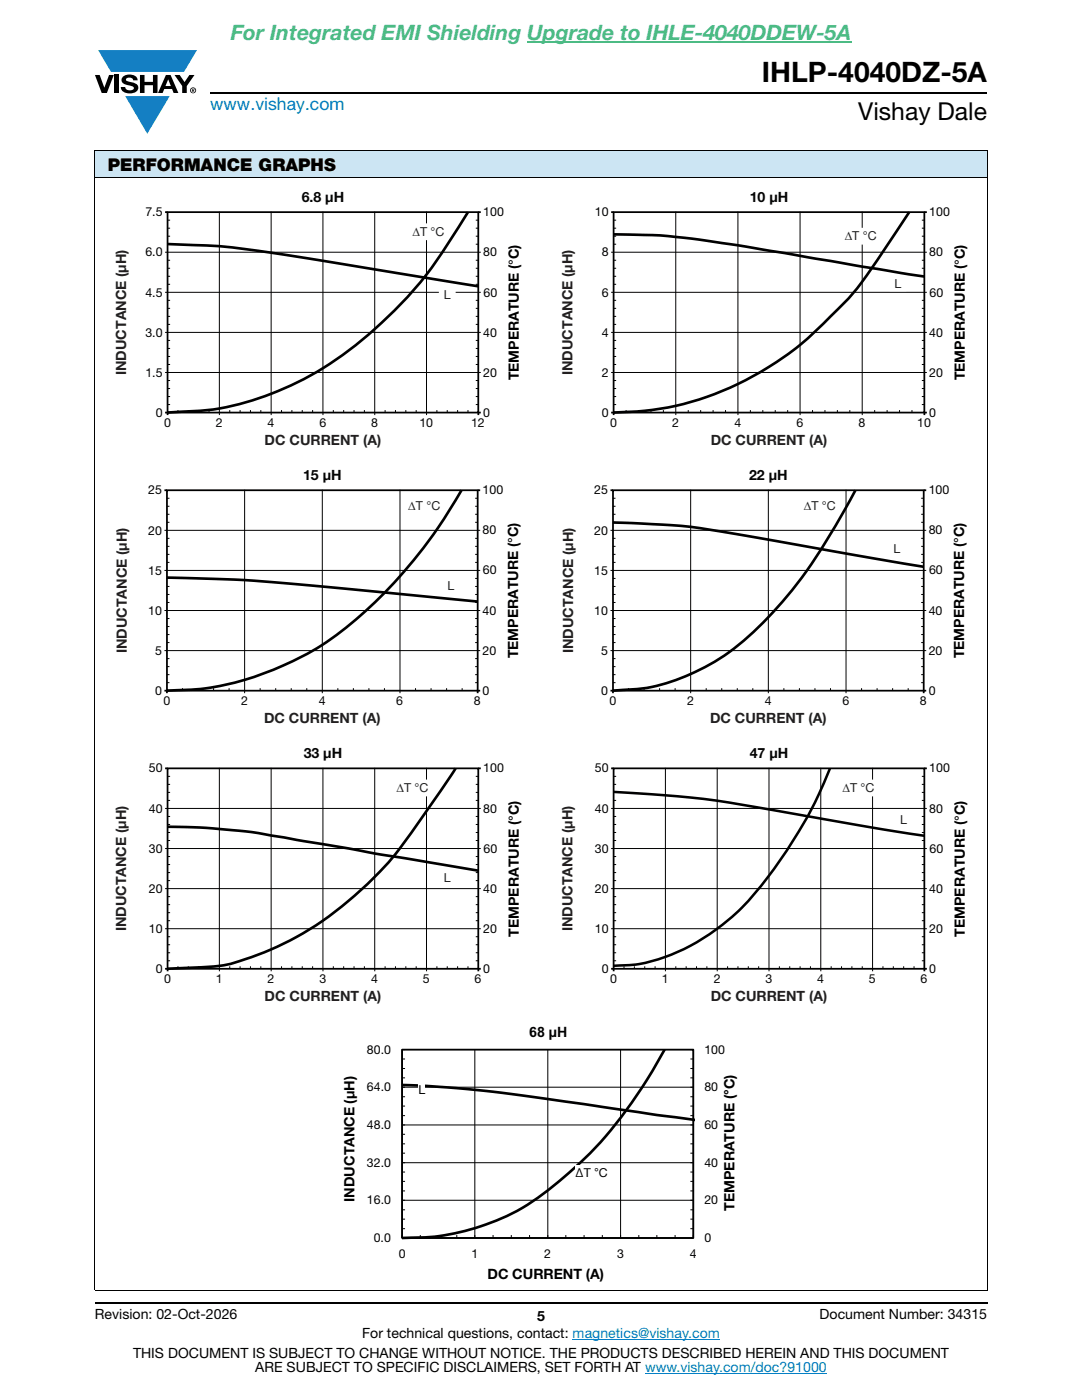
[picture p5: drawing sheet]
<svg xmlns="http://www.w3.org/2000/svg" width="216mm" height="279mm" viewBox="0 0 216 279" stroke-linecap="round" stroke-linejoin="round" font-family="sans-serif">
<g fill="#147fc3">
<path d="M19.6 10h19.7l-2.6 4.3h-1.1h-13.5z"/>
<path d="M25 19.2h8.9l-4.5 7.5z"/>
</g>
<g fill="#000">
<path d="M18.9 15h1l.9 2.5 1-2.5h.9l-1.4 3.6h-1zM22.9 15h.9v3.6h-.9zM24.6 15.3a2.1 2.1 0 0 1 2.8 .3l.1 .4h-.9a.79 .79 0 0 0-.7-.5 .79 .79 0 0 0-.8 .4l.3 .3 1 .2a1.08 1.08 0 0 1 1.2 1 1.08 1.08 0 0 1-1.1 1.2 1.73 1.73 0 0 1-2.4-1.2h.9a.96 .96 0 0 0 .8 .6 .96 .96 0 0 0 .9-.4 1.31 1.31 0 0 0-1.2-.6 1.03 1.03 0 0 1-1.1-.6 1.03 1.03 0 0 1 .2-1.1zM27.9 15h.9v1.3h1.7v-1.3h.9v3.6h-.9v-1.6h-1.7v1.6h-.9zM34.8 15h1.1l.9 1.4 1-1.4h1l-1.5 2.2v1.4h-.9v-1.4z"/>
<path d="M33.6 15.9l.5 1.3h-1.1zM33.1 15l-1.6 3.6h1l.3-.8h1.5l.3 .8h1l-1.6-3.6z"/>
<path d="M38.4 17.8h.2v.2h-.2zM38.3 17.7v.7h.1v-.3l.4 .3-.2-.3 .2-.2-.1-.2z"/>
<path d="M38.1 18a.46 .46 0 0 1 .9 0 .46 .46 0 0 1-.9 0zM37.9 18a.6 .6 0 0 0 1.2 0 .6 .6 0 0 0-1.2 0z"/>
</g>
<path d="M42 18.6h155M18.9 260h178.1" fill="none" stroke="#000" stroke-width=".36"/>
<path d="M105.2 8.3h64.7" fill="none" stroke="#4cbb84" stroke-width=".21"/>
<path d="M114.3 267.3h29.3M128.7 274h36.3" fill="none" stroke="#007ec4" stroke-width=".2"/>
<path d="M18.9 30h178.1v5.5h-178.1z" fill="#cce5f3"/>
<g fill="none" stroke="#000" stroke-width=".2">
<path d="M18.9 30h178.1M18.9 35.5h178.1M18.9 30.1v227.3M197 30.1v227.3M32.9 50.3h63M32.9 58.3h63M33.4 59.9h.5M33.4 51.9h.5M33.4 53.5h.5M33.4 55.1h.5M33.4 56.7h.5M33.4 43.9h.5"/>
<path d="M33.4 45.5h.5M33.4 47.1h.5M33.4 48.7h.5M43.8 42.3v40M54.1 42.3v40M64.4 42.3v40M74.8 42.3v40M85.1 42.3v40M94.9 59.9h.5M94.9 51.9h.5M94.9 53.5h.5M94.9 55.1h.5"/>
<path d="M94.9 56.7h.5M94.9 43.9h.5M94.9 45.5h.5M94.9 47.1h.5M94.9 48.7h.5M32.9 66.3h63M32.9 74.3h63M33.4 61.5h.5M33.4 63.1h.5M33.4 64.7h.5M33.4 67.9h.5M33.4 69.5h.5"/>
<path d="M33.4 71.1h.5M33.4 72.7h.5M33.4 75.9h.5M33.4 77.5h.5M33.4 79.1h.5M94.9 61.5h.5M94.9 63.1h.5M94.9 64.7h.5M94.9 67.9h.5M94.9 69.5h.5M94.9 71.1h.5M94.9 72.7h.5"/>
<path d="M94.9 75.9h.5M94.9 77.5h.5M94.9 79.1h.5M33.4 80.7h.5M94.9 80.7h.5M18.9 257.5h178.1"/>
</g>
<path d="M32.9 42.3h.5M95.4 42.3h.5M32.9 82.3h.5M95.4 82.3h.5" fill="none" stroke="#000" stroke-width=".35"/>
<path d="M87.7 57.4h3v3h-3z" fill="#fff"/>
<path d="M87.7 57.4h3v3h-3z" fill="none" stroke="#fff" stroke-width=".35"/>
<path d="M81.7 44.8h7.5v3h-7.5z" fill="#fff"/>
<path d="M81.7 44.8h7.5v3h-7.5z" fill="none" stroke="#fff" stroke-width=".35"/>
<path d="M33.4 42.3h62v40h-62zM121.9 42.3h.5M184.4 42.3h.5M33.4 82.3v.5M95.4 82.3v.5M121.9 82.3h.5M184.4 82.3h.5" fill="none" stroke="#000" stroke-width=".35"/>
<g fill="none" stroke="#000" stroke-width=".2">
<path d="M121.9 50.3h63M121.9 58.3h63M122.4 59.9h.5M122.4 51.9h.5M122.4 53.5h.5M122.4 55.1h.5M122.4 56.7h.5M122.4 43.9h.5M122.4 45.5h.5M122.4 47.1h.5M122.4 48.7h.5M134.8 42.3v40"/>
<path d="M147.2 42.3v40M159.6 42.3v40M172 42.3v40M183.9 59.9h.5M183.9 51.9h.5M183.9 53.5h.5M183.9 55.1h.5M183.9 56.7h.5M183.9 43.9h.5M183.9 45.5h.5M183.9 47.1h.5M183.9 48.7h.5"/>
<path d="M121.9 66.3h63M121.9 74.3h63M122.4 61.5h.5M122.4 63.1h.5M122.4 64.7h.5M122.4 67.9h.5M122.4 69.5h.5M122.4 71.1h.5M122.4 72.7h.5M122.4 75.9h.5M122.4 77.5h.5M122.4 79.1h.5"/>
<path d="M183.9 61.5h.5M183.9 63.1h.5M183.9 64.7h.5M183.9 67.9h.5M183.9 69.5h.5M183.9 71.1h.5M183.9 72.7h.5M183.9 75.9h.5M183.9 77.5h.5M183.9 79.1h.5M35.5 81.8v.5M37.6 81.8v.5"/>
<path d="M39.6 81.8v.5M41.7 81.8v.5M43.8 82.3v.5M45.8 81.8v.5M47.9 81.8v.5M50 81.8v.5M52 81.8v.5M54.1 82.3v.5M56.2 81.8v.5M58.2 81.8v.5M60.3 81.8v.5M62.4 81.8v.5"/>
<path d="M64.4 82.3v.5M66.5 81.8v.5M68.6 81.8v.5M70.6 81.8v.5M72.7 81.8v.5M74.8 82.3v.5M76.8 81.8v.5M78.9 81.8v.5M81 81.8v.5M83 81.8v.5M85.1 82.3v.5M87.2 81.8v.5"/>
<path d="M89.2 81.8v.5M91.3 81.8v.5M93.4 81.8v.5M122.4 80.7h.5M183.9 80.7h.5"/>
</g>
<path d="M33.4 48.7l2.2 .1a162.9 162.9 0 0 1 25.9 2.8l33.9 5.5M93.4 42.3a106.1 106.1 0 0 1-12.5 17.4 73.4 73.4 0 0 1-24.8 18.1 52.1 52.1 0 0 1-21.6 4.5h-1.1" fill="none" stroke="#000" stroke-width=".53"/>
<path d="M177.7 54.9h3v3h-3z" fill="#fff"/>
<path d="M177.7 54.9h3v3h-3z" fill="none" stroke="#fff" stroke-width=".35"/>
<path d="M168 45.6h7.5v3h-7.5z" fill="#fff"/>
<path d="M168 45.6h7.5v3h-7.5z" fill="none" stroke="#fff" stroke-width=".35"/>
<path d="M122.4 42.3h62v40h-62zM32.8 97.8h.5M33.3 97.8h62v40h-62zM95.3 97.8h.5M122.4 82.3v.5M184.4 82.3v.5M32.8 137.8h.5M95.3 137.8h.5" fill="none" stroke="#000" stroke-width=".35"/>
<g fill="none" stroke="#000" stroke-width=".2">
<path d="M33.3 99.4h.5M48.8 97.8v40M64.3 97.8v40M79.8 97.8v40M94.8 99.4h.5M124.9 81.8v.5M127.4 81.8v.5M129.9 81.8v.5M132.4 81.8v.5M134.8 82.3v.5M137.3 81.8v.5M139.8 81.8v.5"/>
<path d="M142.3 81.8v.5M144.8 81.8v.5M147.2 82.3v.5M149.7 81.8v.5M152.2 81.8v.5M154.7 81.8v.5M157.2 81.8v.5M159.7 82.3v.5M162.1 81.8v.5M164.6 81.8v.5M167.1 81.8v.5M169.6 81.8v.5"/>
<path d="M172.1 82.3v.5M174.5 81.8v.5M177 81.8v.5M179.5 81.8v.5M182 81.8v.5M32.8 105.8h63M32.8 113.8h63M33.3 115.4h.5M33.3 117h.5M33.3 118.6h.5M33.3 107.4h.5M33.3 109h.5"/>
<path d="M33.3 110.6h.5M33.3 112.2h.5M33.3 101h.5M33.3 102.6h.5M33.3 104.2h.5M94.8 115.4h.5M94.8 117h.5M94.8 118.6h.5M94.8 107.4h.5M94.8 109h.5M94.8 110.6h.5M94.8 112.2h.5"/>
<path d="M94.8 101h.5M94.8 102.6h.5M94.8 104.2h.5M32.8 121.8h63M32.8 129.8h63M33.3 120.2h.5M33.3 123.4h.5M33.3 125h.5M33.3 126.6h.5M33.3 128.2h.5M33.3 131.4h.5M33.3 133h.5"/>
<path d="M33.3 134.6h.5M33.3 136.2h.5M94.8 120.2h.5M94.8 123.4h.5M94.8 125h.5M94.8 126.6h.5M94.8 128.2h.5M94.8 131.4h.5M94.8 133h.5M94.8 134.6h.5M94.8 136.2h.5"/>
</g>
<path d="M122.4 46.8l9.3 .2 7.3 .7 8.8 1.3 24.2 4.2 12.4 2M181.4 42.3a210.2 210.2 0 0 1-11.6 16.7 102 102 0 0 1-12.9 11.9 58.4 58.4 0 0 1-34.5 11.4" fill="none" stroke="#000" stroke-width=".53"/>
<path d="M80.9 99.4h7.5v3h-7.5z" fill="#fff"/>
<path d="M80.9 99.4h7.5v3h-7.5z" fill="none" stroke="#fff" stroke-width=".35"/>
<path d="M88.5 115.5h3v3h-3z" fill="#fff"/>
<path d="M88.5 115.5h3v3h-3z" fill="none" stroke="#fff" stroke-width=".35"/>
<path d="M92.1 97.8a92.7 92.7 0 0 1-27.9 31 58.5 58.5 0 0 1-26.6 8.9l-4.3 .1M33.3 115.3l17.4 .6 14.3 1.2 30.3 3" fill="none" stroke="#000" stroke-width=".53"/>
<path d="M121.8 97.8h.5M122.3 97.8h62v40h-62zM184.3 97.8h.5M33.3 137.8v.5M95.3 137.8v.5M121.8 137.8h.5M184.3 137.8h.5" fill="none" stroke="#000" stroke-width=".35"/>
<g fill="none" stroke="#000" stroke-width=".2">
<path d="M122.3 99.4h.5M137.8 97.8v40M153.3 97.8v40M168.8 97.8v40M183.8 99.4h.5M121.8 105.8h63M121.8 113.8h63M122.3 115.4h.5M122.3 117h.5M122.3 118.6h.5M122.3 107.4h.5M122.3 109h.5"/>
<path d="M122.3 110.6h.5M122.3 112.2h.5M122.3 101h.5M122.3 102.6h.5M122.3 104.2h.5M183.8 115.4h.5M183.8 117h.5M183.8 118.6h.5M183.8 107.4h.5M183.8 109h.5M183.8 110.6h.5M183.8 112.2h.5"/>
<path d="M183.8 101h.5M183.8 102.6h.5M183.8 104.2h.5M36.4 137.3v.5M39.5 137.3v.5M42.6 137.3v.5M45.7 137.3v.5M48.8 137.8v.5M51.9 137.3v.5M55 137.3v.5M58.1 137.3v.5M61.2 137.3v.5"/>
<path d="M64.3 137.8v.5M67.4 137.3v.5M70.5 137.3v.5M73.6 137.3v.5M76.7 137.3v.5M79.8 137.8v.5M82.9 137.3v.5M86 137.3v.5M89.1 137.3v.5M92.2 137.3v.5M121.8 121.8h63M121.8 129.8h63"/>
<path d="M122.3 120.2h.5M122.3 123.4h.5M122.3 125h.5M122.3 126.6h.5M122.3 128.2h.5M122.3 131.4h.5M122.3 133h.5M122.3 134.6h.5M122.3 136.2h.5M183.8 120.2h.5M183.8 123.4h.5M183.8 125h.5"/>
<path d="M183.8 126.6h.5M183.8 128.2h.5M183.8 131.4h.5M183.8 133h.5M183.8 134.6h.5M183.8 136.2h.5"/>
</g>
<path d="M159.8 99.4h7.5v3h-7.5z" fill="#fff"/>
<path d="M159.8 99.4h7.5v3h-7.5z" fill="none" stroke="#fff" stroke-width=".35"/>
<path d="M177.5 108.1h3v3h-3z" fill="#fff"/>
<path d="M177.5 108.1h3v3h-3z" fill="none" stroke="#fff" stroke-width=".35"/>
<path d="M170.7 97.8a136.1 136.1 0 0 1-13.3 20.7 59.9 59.9 0 0 1-15.3 13.9 37.9 37.9 0 0 1-19.8 5.4M122.3 104.3l7.8 .3a153.8 153.8 0 0 1 22.6 3l31.6 5.5" fill="none" stroke="#000" stroke-width=".53"/>
<path d="M122.3 137.8v.5M184.3 137.8v.5M32.9 153.3h.5M95.4 153.3h.5M32.9 193.3h.5M95.4 193.3h.5" fill="none" stroke="#000" stroke-width=".35"/>
<g fill="none" stroke="#000" stroke-width=".2">
<path d="M125.4 137.3v.5M128.5 137.3v.5M131.6 137.3v.5M134.7 137.3v.5M137.8 137.8v.5M140.9 137.3v.5M144 137.3v.5M147.1 137.3v.5M150.2 137.3v.5M153.3 137.8v.5M156.4 137.3v.5M159.5 137.3v.5"/>
<path d="M162.6 137.3v.5M165.7 137.3v.5M168.8 137.8v.5M171.9 137.3v.5M175 137.3v.5M178.1 137.3v.5M181.2 137.3v.5M33.4 154.9h.5M33.4 156.5h.5M33.4 158.1h.5M33.4 159.7h.5M43.8 153.3v40"/>
<path d="M54.1 153.3v40M64.4 153.3v40M74.8 153.3v40M85.1 153.3v40M94.9 154.9h.5M94.9 156.5h.5M94.9 158.1h.5M94.9 159.7h.5M32.9 161.3h63M32.9 169.3h63M32.9 177.3h63M33.4 170.9h.5"/>
<path d="M33.4 172.5h.5M33.4 174.1h.5M33.4 175.7h.5M33.4 178.9h.5M33.4 162.9h.5M33.4 164.5h.5M33.4 166.1h.5M33.4 167.7h.5M94.9 170.9h.5M94.9 172.5h.5M94.9 174.1h.5M94.9 175.7h.5"/>
<path d="M94.9 178.9h.5M94.9 162.9h.5M94.9 164.5h.5M94.9 166.1h.5M94.9 167.7h.5M32.9 185.3h63M33.4 180.5h.5M33.4 182.1h.5M33.4 183.7h.5M33.4 186.9h.5M33.4 188.5h.5M33.4 190.1h.5"/>
<path d="M33.4 191.7h.5M94.9 180.5h.5M94.9 182.1h.5M94.9 183.7h.5M94.9 186.9h.5M94.9 188.5h.5M94.9 190.1h.5M94.9 191.7h.5"/>
</g>
<path d="M87.7 173.8h3v3h-3z" fill="#fff"/>
<path d="M87.7 173.8h3v3h-3z" fill="none" stroke="#fff" stroke-width=".35"/>
<path d="M78.6 155.8h7.5v3h-7.5z" fill="#fff"/>
<path d="M78.6 155.8h7.5v3h-7.5z" fill="none" stroke="#fff" stroke-width=".35"/>
<path d="M33.4 153.3h62v40h-62zM121.9 153.3h.5M184.4 153.3h.5M33.4 193.3v.5M95.4 193.3v.5M121.9 193.3h.5M184.4 193.3h.5" fill="none" stroke="#000" stroke-width=".35"/>
<g fill="none" stroke="#000" stroke-width=".2">
<path d="M122.4 154.9h.5M122.4 156.5h.5M122.4 158.1h.5M122.4 159.7h.5M132.8 153.3v40M143.1 153.3v40M153.4 153.3v40M163.8 153.3v40M174.1 153.3v40M183.9 154.9h.5M183.9 156.5h.5M183.9 158.1h.5"/>
<path d="M183.9 159.7h.5M121.9 161.3h63M121.9 169.3h63M121.9 177.3h63M122.4 170.9h.5M122.4 172.5h.5M122.4 174.1h.5M122.4 175.7h.5M122.4 178.9h.5M122.4 162.9h.5M122.4 164.5h.5M122.4 166.1h.5"/>
<path d="M122.4 167.7h.5M183.9 170.9h.5M183.9 172.5h.5M183.9 174.1h.5M183.9 175.7h.5M183.9 178.9h.5M183.9 162.9h.5M183.9 164.5h.5M183.9 166.1h.5M183.9 167.7h.5M35.5 192.8v.5M37.6 192.8v.5"/>
<path d="M39.6 192.8v.5M41.7 192.8v.5M43.8 193.3v.5M45.8 192.8v.5M47.9 192.8v.5M50 192.8v.5M52 192.8v.5M54.1 193.3v.5M56.2 192.8v.5M58.2 192.8v.5M60.3 192.8v.5M62.4 192.8v.5"/>
<path d="M64.4 193.3v.5M66.5 192.8v.5M68.6 192.8v.5M70.6 192.8v.5M72.7 192.8v.5M74.8 193.3v.5M76.8 192.8v.5M78.9 192.8v.5M81 192.8v.5M83 192.8v.5M85.1 193.3v.5M87.2 192.8v.5"/>
<path d="M89.2 192.8v.5M91.3 192.8v.5M93.4 192.8v.5M121.9 185.3h63M122.4 180.5h.5M122.4 182.1h.5M122.4 183.7h.5M122.4 186.9h.5M122.4 188.5h.5M122.4 190.1h.5M122.4 191.7h.5M183.9 180.5h.5"/>
<path d="M183.9 182.1h.5M183.9 183.7h.5M183.9 186.9h.5M183.9 188.5h.5M183.9 190.1h.5M183.9 191.7h.5"/>
</g>
<path d="M90.9 153.3l-.6 1a251.4 251.4 0 0 1-13.1 18.2 66.7 66.7 0 0 1-25.8 18.1 30.1 30.1 0 0 1-12.5 2.5l-5.5 .2M33.4 165l6.8 .2 5.6 .4a163.8 163.8 0 0 1 15 2.3l34.6 5.9" fill="none" stroke="#000" stroke-width=".53"/>
<path d="M178.8 162.2h3v3h-3z" fill="#fff"/>
<path d="M178.8 162.2h3v3h-3z" fill="none" stroke="#fff" stroke-width=".35"/>
<path d="M167.6 155.8h7.5v3h-7.5z" fill="#fff"/>
<path d="M167.6 155.8h7.5v3h-7.5z" fill="none" stroke="#fff" stroke-width=".35"/>
<path d="M122.4 153.3h62v40h-62zM122.4 193.3v.5M184.4 193.3v.5M80.2 209.5h58.1v37.6h-58.1z" fill="none" stroke="#000" stroke-width=".35"/>
<g fill="none" stroke="#000" stroke-width=".2">
<path d="M124.5 192.8v.5M126.6 192.8v.5M128.6 192.8v.5M130.7 192.8v.5M132.8 193.3v.5M134.8 192.8v.5M136.9 192.8v.5M139 192.8v.5M141 192.8v.5M143.1 193.3v.5M145.2 192.8v.5M147.2 192.8v.5"/>
<path d="M149.3 192.8v.5M151.4 192.8v.5M153.4 193.3v.5M155.5 192.8v.5M157.6 192.8v.5M159.6 192.8v.5M161.7 192.8v.5M163.8 193.3v.5M165.9 192.8v.5M167.9 192.8v.5M170 192.8v.5M172.1 192.8v.5"/>
<path d="M174.1 193.3v.5M176.2 192.8v.5M178.3 192.8v.5M180.3 192.8v.5M182.4 192.8v.5M80.2 209.5h58.1v37.6h-58.1zM80.2 217h58.1M80.2 218.9h.6M80.2 215.1h.6M80.2 213.2h.6M80.2 211.3h.6M94.7 209.5v37.6"/>
<path d="M109.3 209.5v37.6M123.8 209.5v37.6M137.8 218.9h.5M137.8 215.1h.5M137.8 213.2h.5M137.8 211.3h.5M80.2 239.5h58.1M80.2 232h58.1M80.2 224.5h58.1M80.2 237.7h.6M80.2 235.8h.6M80.2 233.9h.6"/>
<path d="M80.2 230.1h.6M80.2 228.3h.6M80.2 226.4h.6M80.2 222.6h.6M80.2 220.7h.6M137.8 237.7h.5M137.8 235.8h.5M137.8 233.9h.5M137.8 230.1h.5M137.8 228.3h.5M137.8 226.4h.5M137.8 222.6h.5"/>
<path d="M137.8 220.7h.5M80.2 245.2h.6M80.2 243.3h.6M80.2 241.4h.6M83.9 246.5v.6M87.5 246.5v.6M91.1 246.5v.6M98.4 246.5v.6M102 246.5v.6M105.7 246.5v.6M112.9 246.5v.6M116.5 246.5v.6"/>
<path d="M120.2 246.5v.6M127.5 246.5v.6M131.1 246.5v.6M134.7 246.5v.6M137.8 245.2h.5M137.8 243.3h.5M137.8 241.4h.5"/>
</g>
<path d="M122.4 158l12.5 .9 8.1 .9 31.6 5.4 9.9 1.6M165.6 153.5a90.2 90.2 0 0 1-18.2 28.3 39.7 39.7 0 0 1-20.6 10.7l-4.4 .2" fill="none" stroke="#000" stroke-width=".51"/>
<path d="M80.2 216.5l9.7 .6 9.1 .9 39.7 5.5M132.7 209.4a84.2 84.2 0 0 1-22.6 27.6 45.4 45.4 0 0 1-29.9 10.1" fill="none" stroke="#000" stroke-width=".53"/>
<g fill="#fff">
<path d="M83.5 216h1.4v2.9h-1.4z"/>
<path d="M114.9 232.5h6.5v2.9h-6.5z"/>
</g>
<text font-size="5.6" x="152" y="16.4">IHLP-4040DZ-5A</text>
<text font-size="4.9" x="171.3" y="24">Vishay Dale</text>
<text font-size="4.2" fill="#4cbb84" x="46" y="8">For Integrated EMI Shielding Upgrade to IHLE-4040DDEW-5A</text>
<text font-size="3.5" fill="#007ec4" x="42" y="21.9">www.vishay.com</text>
<text font-size="3.5" x="21.5" y="34.1">PERFORMANCE GRAPHS</text>
<g font-size="2.8" fill="#050504">
<text x="60.2" y="40.3">6.8 μH</text>
<text x="149.6" y="40.3">10 μH</text>
<text x="60.6" y="151.3">33 μH</text>
<text x="149.6" y="151.3">47 μH</text>
</g>
<g font-size="2.8" fill="#231f20">
<text x="25.2" y="74.9" transform="rotate(-90 25.2 74.9)">INDUCTANCE (μH)</text>
<text x="114.2" y="74.9" transform="rotate(-90 114.2 74.9)">INDUCTANCE (μH)</text>
<text x="52.8" y="88.8">DC CURRENT (A)</text>
<text x="141.8" y="88.8">DC CURRENT (A)</text>
<text x="25.3" y="130.4" transform="rotate(-90 25.3 130.4)">INDUCTANCE (μH)</text>
<text x="114.3" y="130.4" transform="rotate(-90 114.3 130.4)">INDUCTANCE (μH)</text>
<text x="52.7" y="144.3">DC CURRENT (A)</text>
<text x="141.7" y="144.3">DC CURRENT (A)</text>
<text x="25.2" y="185.9" transform="rotate(-90 25.2 185.9)">INDUCTANCE (μH)</text>
<text x="114.2" y="185.9" transform="rotate(-90 114.2 185.9)">INDUCTANCE (μH)</text>
<text x="52.8" y="199.8">DC CURRENT (A)</text>
<text x="141.8" y="199.8">DC CURRENT (A)</text>
</g>
<g font-size="2.8">
<text x="103.5" y="75.9" transform="rotate(-90 103.5 75.9)">TEMPERATURE (°C)</text>
<text x="192.5" y="75.9" transform="rotate(-90 192.5 75.9)">TEMPERATURE (°C)</text>
<text x="103.4" y="131.4" transform="rotate(-90 103.4 131.4)">TEMPERATURE (°C)</text>
<text x="192.4" y="131.4" transform="rotate(-90 192.4 131.4)">TEMPERATURE (°C)</text>
<text x="103.5" y="186.9" transform="rotate(-90 103.5 186.9)">TEMPERATURE (°C)</text>
<text x="192.5" y="186.9" transform="rotate(-90 192.5 186.9)">TEMPERATURE (°C)</text>
<text x="105.6" y="206.9">68 µH</text>
<text x="70.7" y="239.9" transform="rotate(-90 70.7 239.9)">INDUCTANCE (μH)</text>
<text x="146.6" y="241.7" transform="rotate(-90 146.6 241.7)">TEMPERATURE (°C)</text>
<text x="97.3" y="255.3">DC CURRENT (A)</text>
<text x="18.9" y="263.3">Revision: 02-Oct-2026</text>
<text x="107.2" y="263.6">5</text>
<text x="163.6" y="263.3">Document Number: 34315</text>
<text x="72.3" y="267.1">For technical questions, contact: magnetics@vishay.com</text>
<text x="26.5" y="271">THIS DOCUMENT IS SUBJECT TO CHANGE WITHOUT NOTICE. THE PRODUCTS DESCRIBED HEREIN AND THIS DOCUMENT</text>
<text x="50.9" y="273.8">ARE SUBJECT TO SPECIFIC DISCLAIMERS, SET FORTH AT www.vishay.com/doc?91000</text>
</g>
<g font-size="2.8" fill="#040505">
<text x="60.5" y="95.8">15 μH</text>
<text x="149.5" y="95.8">22 μH</text>
</g>
<g font-size="2.5">
<text x="29" y="43.2">7.5</text>
<text x="96.4" y="43.2">100</text>
<text x="118.7" y="43.2">10</text>
<text x="185.4" y="43.2">100</text>
<text x="29" y="51.2">6.0</text>
<text x="96.4" y="51.2">80</text>
<text x="120.1" y="51.2">8</text>
<text x="185.4" y="51.2">80</text>
<text x="29" y="59.2">4.5</text>
<text x="96.5" y="59.2">60</text>
<text x="120.1" y="59.2">6</text>
<text x="185.5" y="59.2">60</text>
<text x="29" y="67.2">3.0</text>
<text x="96.4" y="67.2">40</text>
<text x="120.1" y="67.2">4</text>
<text x="185.4" y="67.2">40</text>
<text x="29" y="75.2">1.5</text>
<text x="96.4" y="75.2">20</text>
<text x="120.1" y="75.2">2</text>
<text x="185.4" y="75.2">20</text>
<text x="31.1" y="83.2">0</text>
<text x="96.4" y="83.2">0</text>
<text x="120.1" y="83.2">0</text>
<text x="185.4" y="83.2">0</text>
<text x="29.6" y="98.7">25</text>
<text x="96.3" y="98.7">100</text>
<text x="118.6" y="98.7">25</text>
<text x="185.3" y="98.7">100</text>
<text x="29.6" y="106.7">20</text>
<text x="96.3" y="106.7">80</text>
<text x="118.6" y="106.7">20</text>
<text x="185.3" y="106.7">80</text>
<text x="29.6" y="114.7">15</text>
<text x="96.4" y="114.6">60</text>
<text x="118.6" y="114.7">15</text>
<text x="185.4" y="114.6">60</text>
<text x="29.6" y="122.7">10</text>
<text x="96.3" y="122.6">40</text>
<text x="118.6" y="122.7">10</text>
<text x="185.3" y="122.6">40</text>
<text x="30.9" y="130.7">5</text>
<text x="96.3" y="130.6">20</text>
<text x="119.9" y="130.7">5</text>
<text x="185.3" y="130.6">20</text>
<text x="30.9" y="138.7">0</text>
<text x="96.3" y="138.6">0</text>
<text x="119.9" y="138.7">0</text>
<text x="185.3" y="138.6">0</text>
<text x="29.7" y="154.2">50</text>
<text x="96.4" y="154.2">100</text>
<text x="118.7" y="154.2">50</text>
<text x="185.4" y="154.2">100</text>
<text x="29.7" y="162.2">40</text>
<text x="96.4" y="162.2">80</text>
<text x="118.7" y="162.2">40</text>
<text x="185.4" y="162.2">80</text>
<text x="29.7" y="170.2">30</text>
<text x="96.5" y="170.2">60</text>
<text x="118.7" y="170.2">30</text>
<text x="185.5" y="170.2">60</text>
<text x="29.7" y="178.2">20</text>
<text x="96.4" y="178.2">40</text>
<text x="118.7" y="178.2">20</text>
<text x="185.4" y="178.2">40</text>
<text x="29.7" y="186.2">10</text>
<text x="96.4" y="186.2">20</text>
<text x="118.7" y="186.2">10</text>
<text x="185.4" y="186.2">20</text>
<text x="31.1" y="194.2">0</text>
<text x="96.4" y="194.2">0</text>
<text x="120.1" y="194.2">0</text>
<text x="185.4" y="194.2">0</text>
<text x="73.2" y="210.3">80.0</text>
<text x="140.6" y="210.3">100</text>
<text x="73.2" y="217.8">64.0</text>
<text x="83.5" y="218.3">L</text>
<text x="140.6" y="217.8">80</text>
<text x="73.2" y="225.3">48.0</text>
<text x="140.6" y="225.3">60</text>
<text x="73.2" y="232.9">32.0</text>
<text x="140.6" y="232.9">40</text>
<text x="114.9" y="234.9">ΔT °C</text>
<text x="73.2" y="240.4">16.0</text>
<text x="140.6" y="240.4">20</text>
<text x="74.6" y="247.9">0.0</text>
<text x="79.6" y="251">0</text>
<text x="94.1" y="251">1</text>
<text x="108.6" y="251">2</text>
<text x="123.1" y="251">3</text>
<text x="137.7" y="251">4</text>
<text x="140.6" y="247.9">0</text>
</g>
<g font-size="2.5" fill="#231f20">
<text x="82.3" y="47.1">ΔT °C</text>
<text x="168.5" y="47.9">ΔT °C</text>
<text x="88.6" y="59.7">L</text>
<text x="178.5" y="57.5">L</text>
<text x="81.5" y="101.8">ΔT °C</text>
<text x="160.4" y="101.8">ΔT °C</text>
<text x="178.3" y="110.4">L</text>
<text x="89.3" y="117.8">L</text>
<text x="79.1" y="158.1">ΔT °C</text>
<text x="168.1" y="158.1">ΔT °C</text>
<text x="179.6" y="164.4">L</text>
<text x="88.6" y="176">L</text>
</g>
<g font-size="2.5" fill="#050504">
<text x="32.8" y="85.2">0</text>
<text x="43.1" y="85.2">2</text>
<text x="53.4" y="85.2">4</text>
<text x="63.7" y="85.2">6</text>
<text x="74" y="85.2">8</text>
<text x="83.7" y="85.2">10</text>
<text x="94" y="85.2">12</text>
<text x="121.8" y="85.2">0</text>
<text x="134.2" y="85.2">2</text>
<text x="146.5" y="85.2">4</text>
<text x="158.9" y="85.2">6</text>
<text x="171.3" y="85.2">8</text>
<text x="183" y="85.2">10</text>
<text x="32.6" y="140.7">0</text>
<text x="48.1" y="140.7">2</text>
<text x="63.6" y="140.7">4</text>
<text x="79.1" y="140.7">6</text>
<text x="94.6" y="140.7">8</text>
<text x="121.6" y="140.7">0</text>
<text x="137.1" y="140.7">2</text>
<text x="152.6" y="140.7">4</text>
<text x="168.1" y="140.7">6</text>
<text x="183.6" y="140.7">8</text>
<text x="32.8" y="196.2">0</text>
<text x="43.1" y="196.2">1</text>
<text x="53.4" y="196.2">2</text>
<text x="63.7" y="196.2">3</text>
<text x="74" y="196.2">4</text>
<text x="84.4" y="196.2">5</text>
<text x="94.7" y="196.2">6</text>
<text x="121.8" y="196.2">0</text>
<text x="132.1" y="196.2">1</text>
<text x="142.4" y="196.2">2</text>
<text x="152.7" y="196.2">3</text>
<text x="163.1" y="196.2">4</text>
<text x="173.4" y="196.2">5</text>
<text x="183.7" y="196.2">6</text>
</g>
</svg>
